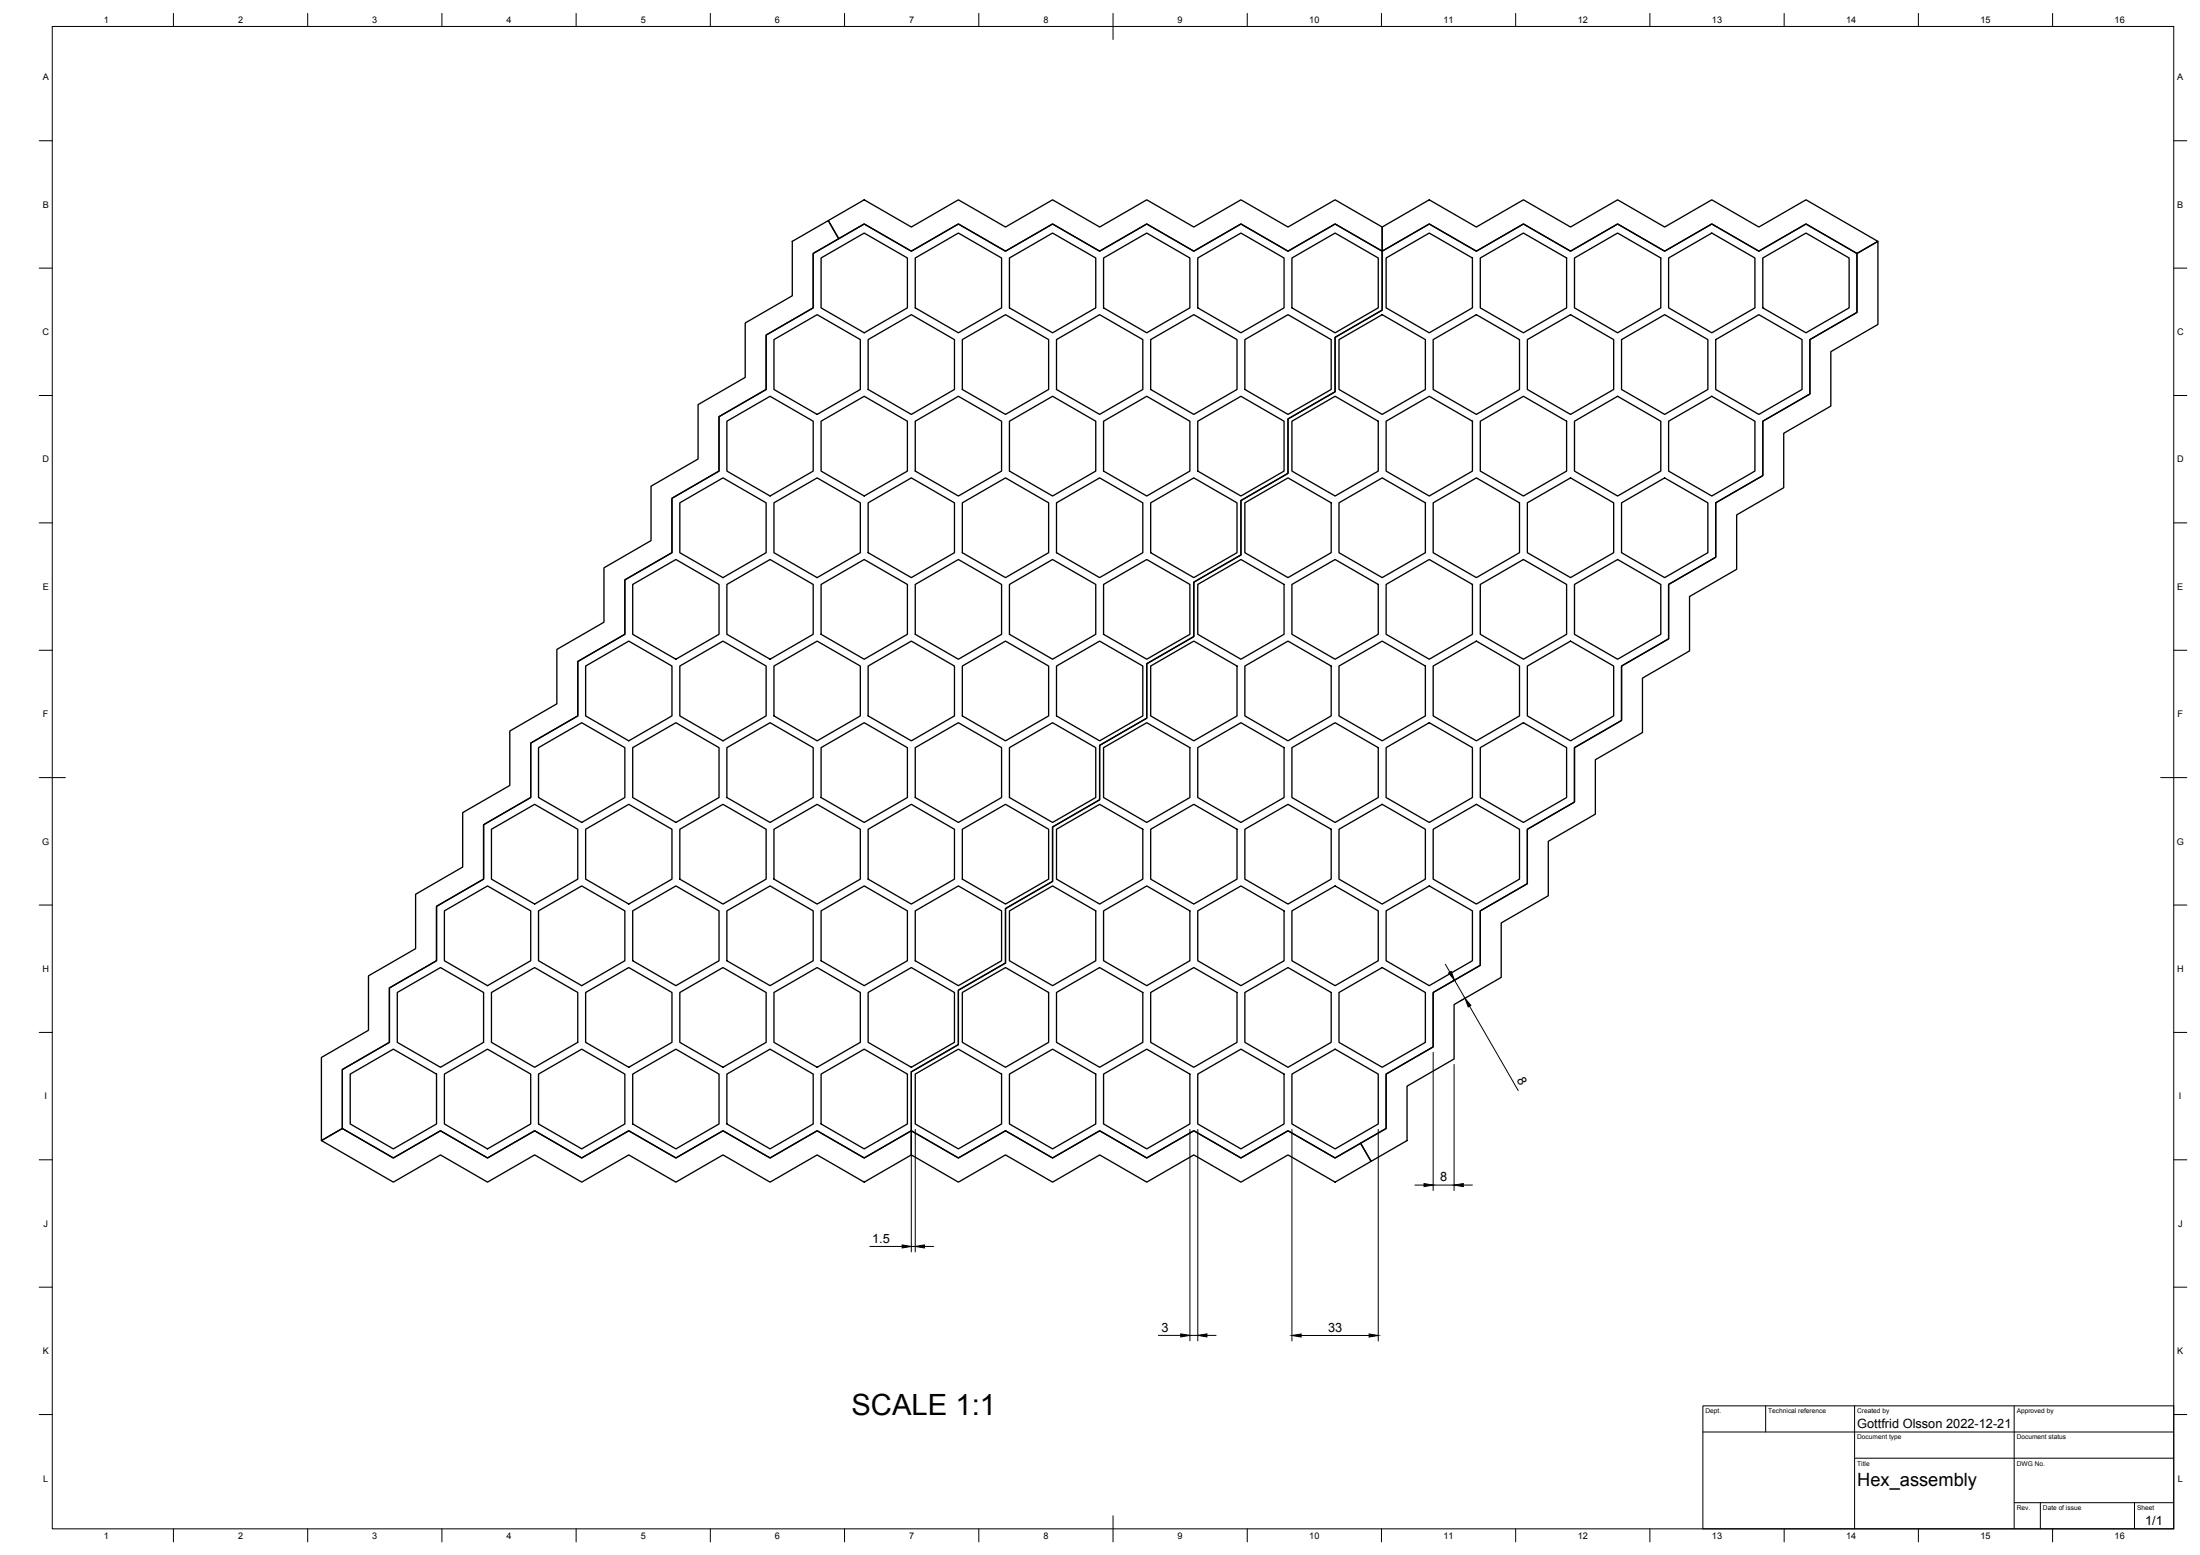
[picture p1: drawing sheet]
<svg xmlns="http://www.w3.org/2000/svg" width="841mm" height="594mm" viewBox="0 0 841 594" stroke-linecap="round" stroke-linejoin="round" font-family="sans-serif">
<!-- layer: Visible -->
<g fill="none" stroke="#000" stroke-width=".51">
<path d="M302.9 92.2l13.7-7.9 4 6.9-9.7 5.6v20.8l-18 10.4v20.8l-18 10.4v20.8l-18 10.4v20.8l-18 10.3v20.8l-18 10.4v20.8l-18 10.4v20.8l-18 10.4v20.8l-18 10.4v20.7l-18 10.4v20.8l-18 10.4v22.5l-8 4.7v-31.8l18-10.4v-20.8l18-10.4v-20.8l18-10.3v-20.8l18-10.4v-20.8l18-10.4v-20.8l18-10.4v-20.8l18-10.4v-20.7l18-10.4v-20.8l18-10.4v-20.8l18-10.4zM310.9 96.8l19.5-11.2 18 10.4 18-10.4 18 10.4 18-10.4 18 10.4 18-10.4 18 10.4 18-10.4 18 10.4 18-10.4 18 10.4v22.5l-18 10.4v20.8l-18 10.4v20.7l-18 10.4v20.8l-18 10.4v20.8l-18 10.4v20.8l-18 10.4v20.8l-18 10.3v20.8l-18 10.4v20.8l-18 10.4v20.8l-18 10.4v22.5l-18 10.4-18-10.4-18 10.4-18-10.4-18 10.4-18-10.4-18 10.4-18-10.4-18 10.4-18-10.4-18 10.4-19.5-11.3v-22.5l18-10.4v-20.8l18-10.4v-20.7l18-10.4v-20.8l18-10.4v-20.8l18-10.4v-20.8l18-10.4v-20.8l18-10.3v-20.8l18-10.4v-20.8l18-10.4v-20.8l18-10.4zM313.9 98.6l16.5-9.6 16.5 9.6v19l-16.5 9.5-16.5-9.5zM316.6 84.3l13.8-8 18 10.4 18-10.4 18 10.4 18-10.4 18 10.4 18-10.4 18 10.4 18-10.4 18 10.4 18-10.4 18 10.4v9.3l-18-10.4-18 10.4-18-10.4-18 10.4-18-10.4-18 10.4-18-10.4-18 10.4-18-10.4-18 10.4-18-10.4-9.8 5.6zM349.9 98.6l16.5-9.6 16.5 9.6v19l-16.5 9.5-16.5-9.5zM385.9 98.6l16.5-9.6 16.5 9.6v19l-16.5 9.5-16.5-9.5zM421.9 98.6l16.5-9.6 16.5 9.6v19l-16.5 9.5-16.5-9.5zM457.9 98.6l16.5-9.6 16.5 9.6v19l-16.5 9.5-16.5-9.5zM493.9 98.6l16.5-9.6 16.5 9.6v19l-16.5 9.5-16.5-9.5zM528.4 96l18-10.4 18 10.4 18-10.4 18 10.4 18-10.4 18 10.4 18-10.4 18 10.4 18-10.4 19.5 11.2v22.6l-18 10.3v20.8l-18 10.4v20.8l-18 10.4v20.8l-18 10.4v20.8l-18 10.4v20.7l-18 10.4v20.8l-18 10.4v20.8l-18 10.4v20.8l-18 10.4v20.8l-18 10.4v20.7l-19.5 11.3-18-10.4-18 10.4-18-10.4-18 10.4-18-10.4-18 10.4-18-10.4-18 10.4-18-10.4v-22.5l18-10.4v-20.8l18-10.4v-20.8l18-10.4v-20.8l18-10.3v-20.8l18-10.4v-20.8l18-10.4v-20.8l18-10.4v-20.8l18-10.4v-20.7l18-10.4v-20.8l18-10.4zM528.4 86.7l18-10.4 18 10.4 18-10.4 18 10.4 18-10.4 18 10.4 18-10.4 18 10.4 18-10.4 27.5 15.9-8 4.6-19.5-11.2-18 10.4-18-10.4-18 10.4-18-10.4-18 10.4-18-10.4-18 10.4-18-10.4-18 10.4zM529.9 98.6l16.5-9.6 16.5 9.6v19l-16.5 9.5-16.5-9.5z"/>
<path d="M565.9 98.6l16.5-9.6 16.5 9.6v19l-16.5 9.5-16.5-9.5zM601.9 98.6l16.5-9.6 16.5 9.6v19l-16.5 9.5-16.5-9.5zM637.9 98.6l16.5-9.6 16.5 9.6v19l-16.5 9.5-16.5-9.5zM673.9 98.6l16.5-9.6 16.5 9.6v19l-16.5 9.5-16.5-9.5zM709.9 96.8l8-4.6v31.8l-18 10.4v20.7l-18 10.4v20.8l-18 10.4v20.8l-18 10.4v20.8l-18 10.4v20.8l-18 10.4v20.7l-18 10.4v20.8l-18 10.4v20.8l-18 10.4v20.8l-18 10.4v20.8l-13.8 7.9-4-6.9 9.8-5.7v-20.7l18-10.4v-20.8l18-10.4v-20.8l18-10.4v-20.8l18-10.4v-20.8l18-10.4v-20.7l18-10.4v-20.8l18-10.4v-20.8l18-10.4v-20.8l18-10.4v-20.8l18-10.3zM295.9 129.7l16.5-9.5 16.5 9.5v19.1l-16.5 9.5-16.5-9.5zM331.9 129.7l16.5-9.5 16.5 9.5v19.1l-16.5 9.5-16.5-9.5zM367.9 129.7l16.5-9.5 16.5 9.5v19.1l-16.5 9.5-16.5-9.5zM403.9 129.7l16.5-9.5 16.5 9.5v19.1l-16.5 9.5-16.5-9.5zM439.9 129.7l16.5-9.5 16.5 9.5v19.1l-16.5 9.5-16.5-9.5zM475.9 129.7l16.5-9.5 16.5 9.5v19.1l-16.5 9.5-16.5-9.5zM511.9 129.7l16.5-9.5 16.5 9.5v19.1l-16.5 9.5-16.5-9.5z"/>
<path d="M547.9 129.7l16.5-9.5 16.5 9.5v19.1l-16.5 9.5-16.5-9.5zM583.9 129.7l16.5-9.5 16.5 9.5v19.1l-16.5 9.5-16.5-9.5zM619.9 129.7l16.5-9.5 16.5 9.5v19.1l-16.5 9.5-16.5-9.5zM655.9 129.7l16.5-9.5 16.5 9.5v19.1l-16.5 9.5-16.5-9.5zM277.9 160.9l16.5-9.5 16.5 9.5v19.1l-16.5 9.5-16.5-9.5zM313.9 160.9l16.5-9.5 16.5 9.5v19.1l-16.5 9.5-16.5-9.5zM349.9 160.9l16.5-9.5 16.5 9.5v19.1l-16.5 9.5-16.5-9.5zM385.9 160.9l16.5-9.5 16.5 9.5v19.1l-16.5 9.5-16.5-9.5zM421.9 160.9l16.5-9.5 16.5 9.5v19.1l-16.5 9.5-16.5-9.5zM457.9 160.9l16.5-9.5 16.5 9.5v19.1l-16.5 9.5-16.5-9.5zM493.9 160.9l16.5-9.5 16.5 9.5v19.1l-16.5 9.5-16.5-9.5zM529.9 160.9l16.5-9.5 16.5 9.5v19.1l-16.5 9.5-16.5-9.5z"/>
<path d="M565.9 160.9l16.5-9.5 16.5 9.5v19.1l-16.5 9.5-16.5-9.5zM601.9 160.9l16.5-9.5 16.5 9.5v19.1l-16.5 9.5-16.5-9.5zM637.9 160.9l16.5-9.5 16.5 9.5v19.1l-16.5 9.5-16.5-9.5zM259.9 192.1l16.5-9.5 16.5 9.5v19.1l-16.5 9.5-16.5-9.5zM295.9 192.1l16.5-9.5 16.5 9.5v19.1l-16.5 9.5-16.5-9.5zM331.9 192.1l16.5-9.5 16.5 9.5v19.1l-16.5 9.5-16.5-9.5zM367.9 192.1l16.5-9.5 16.5 9.5v19.1l-16.5 9.5-16.5-9.5zM403.9 192.1l16.5-9.5 16.5 9.5v19.1l-16.5 9.5-16.5-9.5zM439.9 192.1l16.5-9.5 16.5 9.5v19.1l-16.5 9.5-16.5-9.5zM475.9 192.1l16.5-9.5 16.5 9.5v19.1l-16.5 9.5-16.5-9.5zM511.9 192.1l16.5-9.5 16.5 9.5v19.1l-16.5 9.5-16.5-9.5zM547.9 192.1l16.5-9.5 16.5 9.5v19.1l-16.5 9.5-16.5-9.5z"/>
<path d="M583.9 192.1l16.5-9.5 16.5 9.5v19.1l-16.5 9.5-16.5-9.5zM619.9 192.1l16.5-9.5 16.5 9.5v19.1l-16.5 9.5-16.5-9.5zM241.9 223.3l16.5-9.5 16.5 9.5v19l-16.5 9.6-16.5-9.6zM277.9 223.3l16.5-9.5 16.5 9.5v19l-16.5 9.6-16.5-9.6zM313.9 223.3l16.5-9.5 16.5 9.5v19l-16.5 9.6-16.5-9.6zM349.9 223.3l16.5-9.5 16.5 9.5v19l-16.5 9.6-16.5-9.6zM385.9 223.3l16.5-9.5 16.5 9.5v19l-16.5 9.6-16.5-9.6zM421.9 223.3l16.5-9.5 16.5 9.5v19l-16.5 9.6-16.5-9.6zM457.9 223.3l16.5-9.5 16.5 9.5v19l-16.5 9.6-16.5-9.6zM493.9 223.3l16.5-9.5 16.5 9.5v19l-16.5 9.6-16.5-9.6zM529.9 223.3l16.5-9.5 16.5 9.5v19l-16.5 9.6-16.5-9.6zM565.9 223.3l16.5-9.5 16.5 9.5v19l-16.5 9.6-16.5-9.6z"/>
<path d="M601.9 223.3l16.5-9.5 16.5 9.5v19l-16.5 9.6-16.5-9.6zM223.9 254.5l16.5-9.6 16.5 9.6v19l-16.5 9.5-16.5-9.5zM259.9 254.5l16.5-9.6 16.5 9.6v19l-16.5 9.5-16.5-9.5zM295.9 254.5l16.5-9.6 16.5 9.6v19l-16.5 9.5-16.5-9.5zM331.9 254.5l16.5-9.6 16.5 9.6v19l-16.5 9.5-16.5-9.5zM367.9 254.5l16.5-9.6 16.5 9.6v19l-16.5 9.5-16.5-9.5zM403.9 254.5l16.5-9.6 16.5 9.6v19l-16.5 9.5-16.5-9.5zM439.9 254.5l16.5-9.6 16.5 9.6v19l-16.5 9.5-16.5-9.5zM475.9 254.5l16.5-9.6 16.5 9.6v19l-16.5 9.5-16.5-9.5zM511.9 254.5l16.5-9.6 16.5 9.6v19l-16.5 9.5-16.5-9.5zM547.9 254.5l16.5-9.6 16.5 9.6v19l-16.5 9.5-16.5-9.5zM583.9 254.5l16.5-9.6 16.5 9.6v19l-16.5 9.5-16.5-9.5z"/>
<path d="M205.9 285.6l16.5-9.5 16.5 9.5v19.1l-16.5 9.5-16.5-9.5zM241.9 285.6l16.5-9.5 16.5 9.5v19.1l-16.5 9.5-16.5-9.5zM277.9 285.6l16.5-9.5 16.5 9.5v19.1l-16.5 9.5-16.5-9.5zM313.9 285.6l16.5-9.5 16.5 9.5v19.1l-16.5 9.5-16.5-9.5zM349.9 285.6l16.5-9.5 16.5 9.5v19.1l-16.5 9.5-16.5-9.5zM385.9 285.6l16.5-9.5 16.5 9.5v19.1l-16.5 9.5-16.5-9.5zM421.9 285.6l16.5-9.5 16.5 9.5v19.1l-16.5 9.5-16.5-9.5zM457.9 285.6l16.5-9.5 16.5 9.5v19.1l-16.5 9.5-16.5-9.5zM493.9 285.6l16.5-9.5 16.5 9.5v19.1l-16.5 9.5-16.5-9.5zM529.9 285.6l16.5-9.5 16.5 9.5v19.1l-16.5 9.5-16.5-9.5zM565.9 285.6l16.5-9.5 16.5 9.5v19.1l-16.5 9.5-16.5-9.5zM187.9 316.8l16.5-9.5 16.5 9.5v19.1l-16.5 9.5-16.5-9.5z"/>
<path d="M223.9 316.8l16.5-9.5 16.5 9.5v19.1l-16.5 9.5-16.5-9.5zM259.9 316.8l16.5-9.5 16.5 9.5v19.1l-16.5 9.5-16.5-9.5zM295.9 316.8l16.5-9.5 16.5 9.5v19.1l-16.5 9.5-16.5-9.5zM331.9 316.8l16.5-9.5 16.5 9.5v19.1l-16.5 9.5-16.5-9.5zM367.9 316.8l16.5-9.5 16.5 9.5v19.1l-16.5 9.5-16.5-9.5zM403.9 316.8l16.5-9.5 16.5 9.5v19.1l-16.5 9.5-16.5-9.5zM439.9 316.8l16.5-9.5 16.5 9.5v19.1l-16.5 9.5-16.5-9.5zM475.9 316.8l16.5-9.5 16.5 9.5v19.1l-16.5 9.5-16.5-9.5zM511.9 316.8l16.5-9.5 16.5 9.5v19.1l-16.5 9.5-16.5-9.5zM547.9 316.8l16.5-9.5 16.5 9.5v19.1l-16.5 9.5-16.5-9.5zM169.9 348l16.5-9.5 16.5 9.5v19l-16.5 9.6-16.5-9.6zM205.9 348l16.5-9.5 16.5 9.5v19l-16.5 9.6-16.5-9.6z"/>
<path d="M241.9 348l16.5-9.5 16.5 9.5v19l-16.5 9.6-16.5-9.6zM277.9 348l16.5-9.5 16.5 9.5v19l-16.5 9.6-16.5-9.6zM313.9 348l16.5-9.5 16.5 9.5v19l-16.5 9.6-16.5-9.6zM349.9 348l16.5-9.5 16.5 9.5v19l-16.5 9.6-16.5-9.6zM385.9 348l16.5-9.5 16.5 9.5v19l-16.5 9.6-16.5-9.6zM421.9 348l16.5-9.5 16.5 9.5v19l-16.5 9.6-16.5-9.6zM457.9 348l16.5-9.5 16.5 9.5v19l-16.5 9.6-16.5-9.6zM493.9 348l16.5-9.5 16.5 9.5v19l-16.5 9.6-16.5-9.6zM529.9 348l16.5-9.5 16.5 9.5v19l-16.5 9.6-16.5-9.6zM151.9 379.2l16.5-9.6 16.5 9.6v19l-16.5 9.5-16.5-9.5zM187.9 379.2l16.5-9.6 16.5 9.6v19l-16.5 9.5-16.5-9.5zM223.9 379.2l16.5-9.6 16.5 9.6v19l-16.5 9.5-16.5-9.5z"/>
<path d="M259.9 379.2l16.5-9.6 16.5 9.6v19l-16.5 9.5-16.5-9.5zM295.9 379.2l16.5-9.6 16.5 9.6v19l-16.5 9.5-16.5-9.5zM331.9 379.2l16.5-9.6 16.5 9.6v19l-16.5 9.5-16.5-9.5zM367.9 379.2l16.5-9.6 16.5 9.6v19l-16.5 9.5-16.5-9.5zM403.9 379.2l16.5-9.6 16.5 9.6v19l-16.5 9.5-16.5-9.5zM439.9 379.2l16.5-9.6 16.5 9.6v19l-16.5 9.5-16.5-9.5zM475.9 379.2l16.5-9.6 16.5 9.6v19l-16.5 9.5-16.5-9.5zM511.9 379.2l16.5-9.6 16.5 9.6v19l-16.5 9.5-16.5-9.5zM133.9 410.4l16.5-9.6 16.5 9.6v19l-16.5 9.5-16.5-9.5zM169.9 410.4l16.5-9.6 16.5 9.6v19l-16.5 9.5-16.5-9.5zM205.9 410.4l16.5-9.6 16.5 9.6v19l-16.5 9.5-16.5-9.5zM241.9 410.4l16.5-9.6 16.5 9.6v19l-16.5 9.5-16.5-9.5z"/>
<path d="M277.9 410.4l16.5-9.6 16.5 9.6v19l-16.5 9.5-16.5-9.5zM313.9 410.4l16.5-9.6 16.5 9.6v19l-16.5 9.5-16.5-9.5zM349.9 410.4l16.5-9.6 16.5 9.6v19l-16.5 9.5-16.5-9.5zM385.9 410.4l16.5-9.6 16.5 9.6v19l-16.5 9.5-16.5-9.5zM421.9 410.4l16.5-9.6 16.5 9.6v19l-16.5 9.5-16.5-9.5zM457.9 410.4l16.5-9.6 16.5 9.6v19l-16.5 9.5-16.5-9.5zM493.9 410.4l16.5-9.6 16.5 9.6v19l-16.5 9.5-16.5-9.5zM122.9 435.8l8-4.7 19.5 11.3 18-10.4 18 10.4 18-10.4 18 10.4 18-10.4 18 10.4 18-10.4 18 10.4 18-10.4 18 10.4 18-10.4v9.2l-18 10.4-18-10.4-18 10.4-18-10.4-18 10.4-18-10.4-18 10.4-18-10.4-18 10.4-18-10.4-18 10.4zM348.4 432l18 10.4 18-10.4 18 10.4 18-10.4 18 10.4 18-10.4 18 10.4 18-10.4 18 10.4 9.7-5.6 4 6.9-13.7 7.9-18-10.4-18 10.4-18-10.4-18 10.4-18-10.4-18 10.4-18-10.4-18 10.4-18-10.4z"/>
</g>
<!-- layer: Border -->
<g fill="none" stroke="#000" stroke-width=".38">
<path d="M20 10.1h811v574h-811zM66.3 5.1v5M117.6 5.1v5M168.9 5.1v5M220.2 5.1v5M271.5 5.1v5M322.9 5.1v5M374.2 5.1v5M425.5 5.1v10M476.8 5.1v5M528.1 5.1v5M579.4 5.1v5"/>
<path d="M630.7 5.1v5M682.1 5.1v5M733.4 5.1v5M784.7 5.1v5M15 53.8h5M831 53.8h5M15 102.4h5M831 102.4h5M15 151.1h5M831 151.1h5M15 199.8h5M831 199.8h5"/>
<path d="M15 248.4h5M831 248.4h5M15 297.1h10M826 297.1h10M15 345.8h5M831 345.8h5M15 394.4h5M831 394.4h5M15 443.1h5M831 443.1h5M15 491.8h5M831 491.8h5"/>
<path d="M15 540.4h5M831 540.4h5M425.5 579.1v10M66.3 584.1v5M117.6 584.1v5M168.9 584.1v5M220.2 584.1v5M271.5 584.1v5M322.9 584.1v5M374.2 584.1v5M476.8 584.1v5M528.1 584.1v5"/>
<path d="M579.4 584.1v5M630.7 584.1v5M682.1 584.1v5M733.4 584.1v5M784.7 584.1v5"/>
</g>
<!-- layer: TitleBlock -->
<path d="M651 537.1h180v47h-180zM675 537.1v10M709 537.1v47M770 537.1v47M651 547.1h180M709 557.1h122M770 574.1h61M780 574.1v10M816 574.1v10" fill="none" stroke="#000" stroke-width=".38"/>
<!-- layer: Dimensions -->
<g fill="none" stroke="#000" stroke-width=".38">
<path d="M552.5 368.4l1.8 3M555.5 374.7l-1.3 .8M556 374.5l4 6.9M559.5 381.7l-1.3 .7M561.8 384.4l18.6 32.2M547.9 402v52.8M555.9 406.6v48.2M348.4 434.1v44.2M349.9 431.5v46.8M454.9 431.5v80.8M457.9 431.5v80.8M493.9 431.5v80.8"/>
<path d="M526.9 431.5v80.8M540.9 452.7h3.5M547.9 452.7h8M559.4 452.7h3.5M332.5 476.2h12.4M348.4 476.2h1.5M353.4 476.2h3.5M442.8 510.2h8.6M454.9 510.2h3M461.4 510.2h3.5M497.4 510.2h26"/>
</g>
<path d="M553.8 371.7l1-.6 1.2 3.4zM560 381.4l2.3 2.7-1 .6zM544.4 452.2l3.5 .5-3.5 .6zM555.9 452.7l3.5-.5v1.1zM344.9 475.6l3.5 .6-3.5 .6zM349.9 476.2l3.5-.6v1.2zM451.4 509.6l3.5 .6-3.5 .6zM457.9 510.2l3.5-.6v1.2zM493.9 510.2l3.5-.6v1.2zM523.4 509.6l3.5 .6-3.5 .6z" fill="#000" stroke="#000" stroke-width=".38"/>
<text font-size="11.2" x="325.5" y="540.6">SCALE 1:1</text>
<text font-size="7" x="710" y="567.6">Hex_assembly</text>
<g font-size="4.9">
<text x="579.7" y="412.5" transform="rotate(60 579.7 412.5)">8</text>
<text x="550.5" y="451.3">8</text>
<text x="333.4" y="474.7">1.5</text>
<text x="444" y="508.7">3</text>
<text x="507.7" y="508.8">33</text>
<text x="710" y="545.6">Gottfrid Olsson 2022-12-21</text>
<text x="820.1" y="582.7">1/1</text>
</g>
<g font-size="3.5">
<text x="39.7" y="8.9">1</text>
<text x="91" y="8.9">2</text>
<text x="142.3" y="8.8">3</text>
<text x="193.6" y="8.9">4</text>
<text x="244.9" y="8.8">5</text>
<text x="296.2" y="8.8">6</text>
<text x="347.6" y="8.8">7</text>
<text x="398.9" y="8.8">8</text>
<text x="450.2" y="8.8">9</text>
<text x="500.5" y="8.8">10</text>
<text x="551.8" y="8.9">11</text>
<text x="603.1" y="8.9">12</text>
<text x="654.5" y="8.8">13</text>
<text x="705.8" y="8.9">14</text>
<text x="757.1" y="8.8">15</text>
<text x="808.4" y="8.8">16</text>
<text x="16.3" y="30.7">A</text>
<text x="832.3" y="30.7">A</text>
<text x="16.3" y="79.3">B</text>
<text x="832.3" y="79.3">B</text>
<text x="16.2" y="128">C</text>
<text x="832.2" y="128">C</text>
<text x="16.2" y="176.7">D</text>
<text x="832.2" y="176.7">D</text>
<text x="16.3" y="225.4">E</text>
<text x="832.3" y="225.4">E</text>
<text x="16.4" y="274">F</text>
<text x="832.4" y="274">F</text>
<text x="16.1" y="322.7">G</text>
<text x="832.1" y="322.7">G</text>
<text x="16.2" y="371.3">H</text>
<text x="832.2" y="371.3">H</text>
<text x="17" y="420">I</text>
<text x="833" y="420">I</text>
<text x="16.6" y="468.7">J</text>
<text x="832.6" y="468.7">J</text>
<text x="16.3" y="517.3">K</text>
<text x="832.3" y="517.3">K</text>
<text x="16.5" y="566">L</text>
<text x="832.5" y="566">L</text>
<text x="39.7" y="587.8">1</text>
<text x="91" y="587.8">2</text>
<text x="142.3" y="587.8">3</text>
<text x="193.6" y="587.8">4</text>
<text x="244.9" y="587.8">5</text>
<text x="296.2" y="587.8">6</text>
<text x="347.6" y="587.8">7</text>
<text x="398.9" y="587.8">8</text>
<text x="450.2" y="587.8">9</text>
<text x="500.5" y="587.8">10</text>
<text x="551.8" y="587.8">11</text>
<text x="603.1" y="587.8">12</text>
<text x="654.5" y="587.8">13</text>
<text x="705.8" y="587.8">14</text>
<text x="757.1" y="587.8">15</text>
<text x="808.4" y="587.8">16</text>
</g>
<g font-size="2.5">
<text x="652" y="539.9">Dept.</text>
<text x="676" y="539.9">Technical reference</text>
<text x="710" y="539.9">Created by</text>
<text x="771" y="539.9">Approved by</text>
<text x="710" y="549.9">Document type</text>
<text x="771" y="549.9">Document status</text>
<text x="710" y="559.9">Title</text>
<text x="771" y="559.9">DWG No.</text>
<text x="771" y="576.9">Rev.</text>
<text x="781" y="576.9">Date of issue</text>
<text x="817" y="576.9">Sheet</text>
</g>
</svg>
